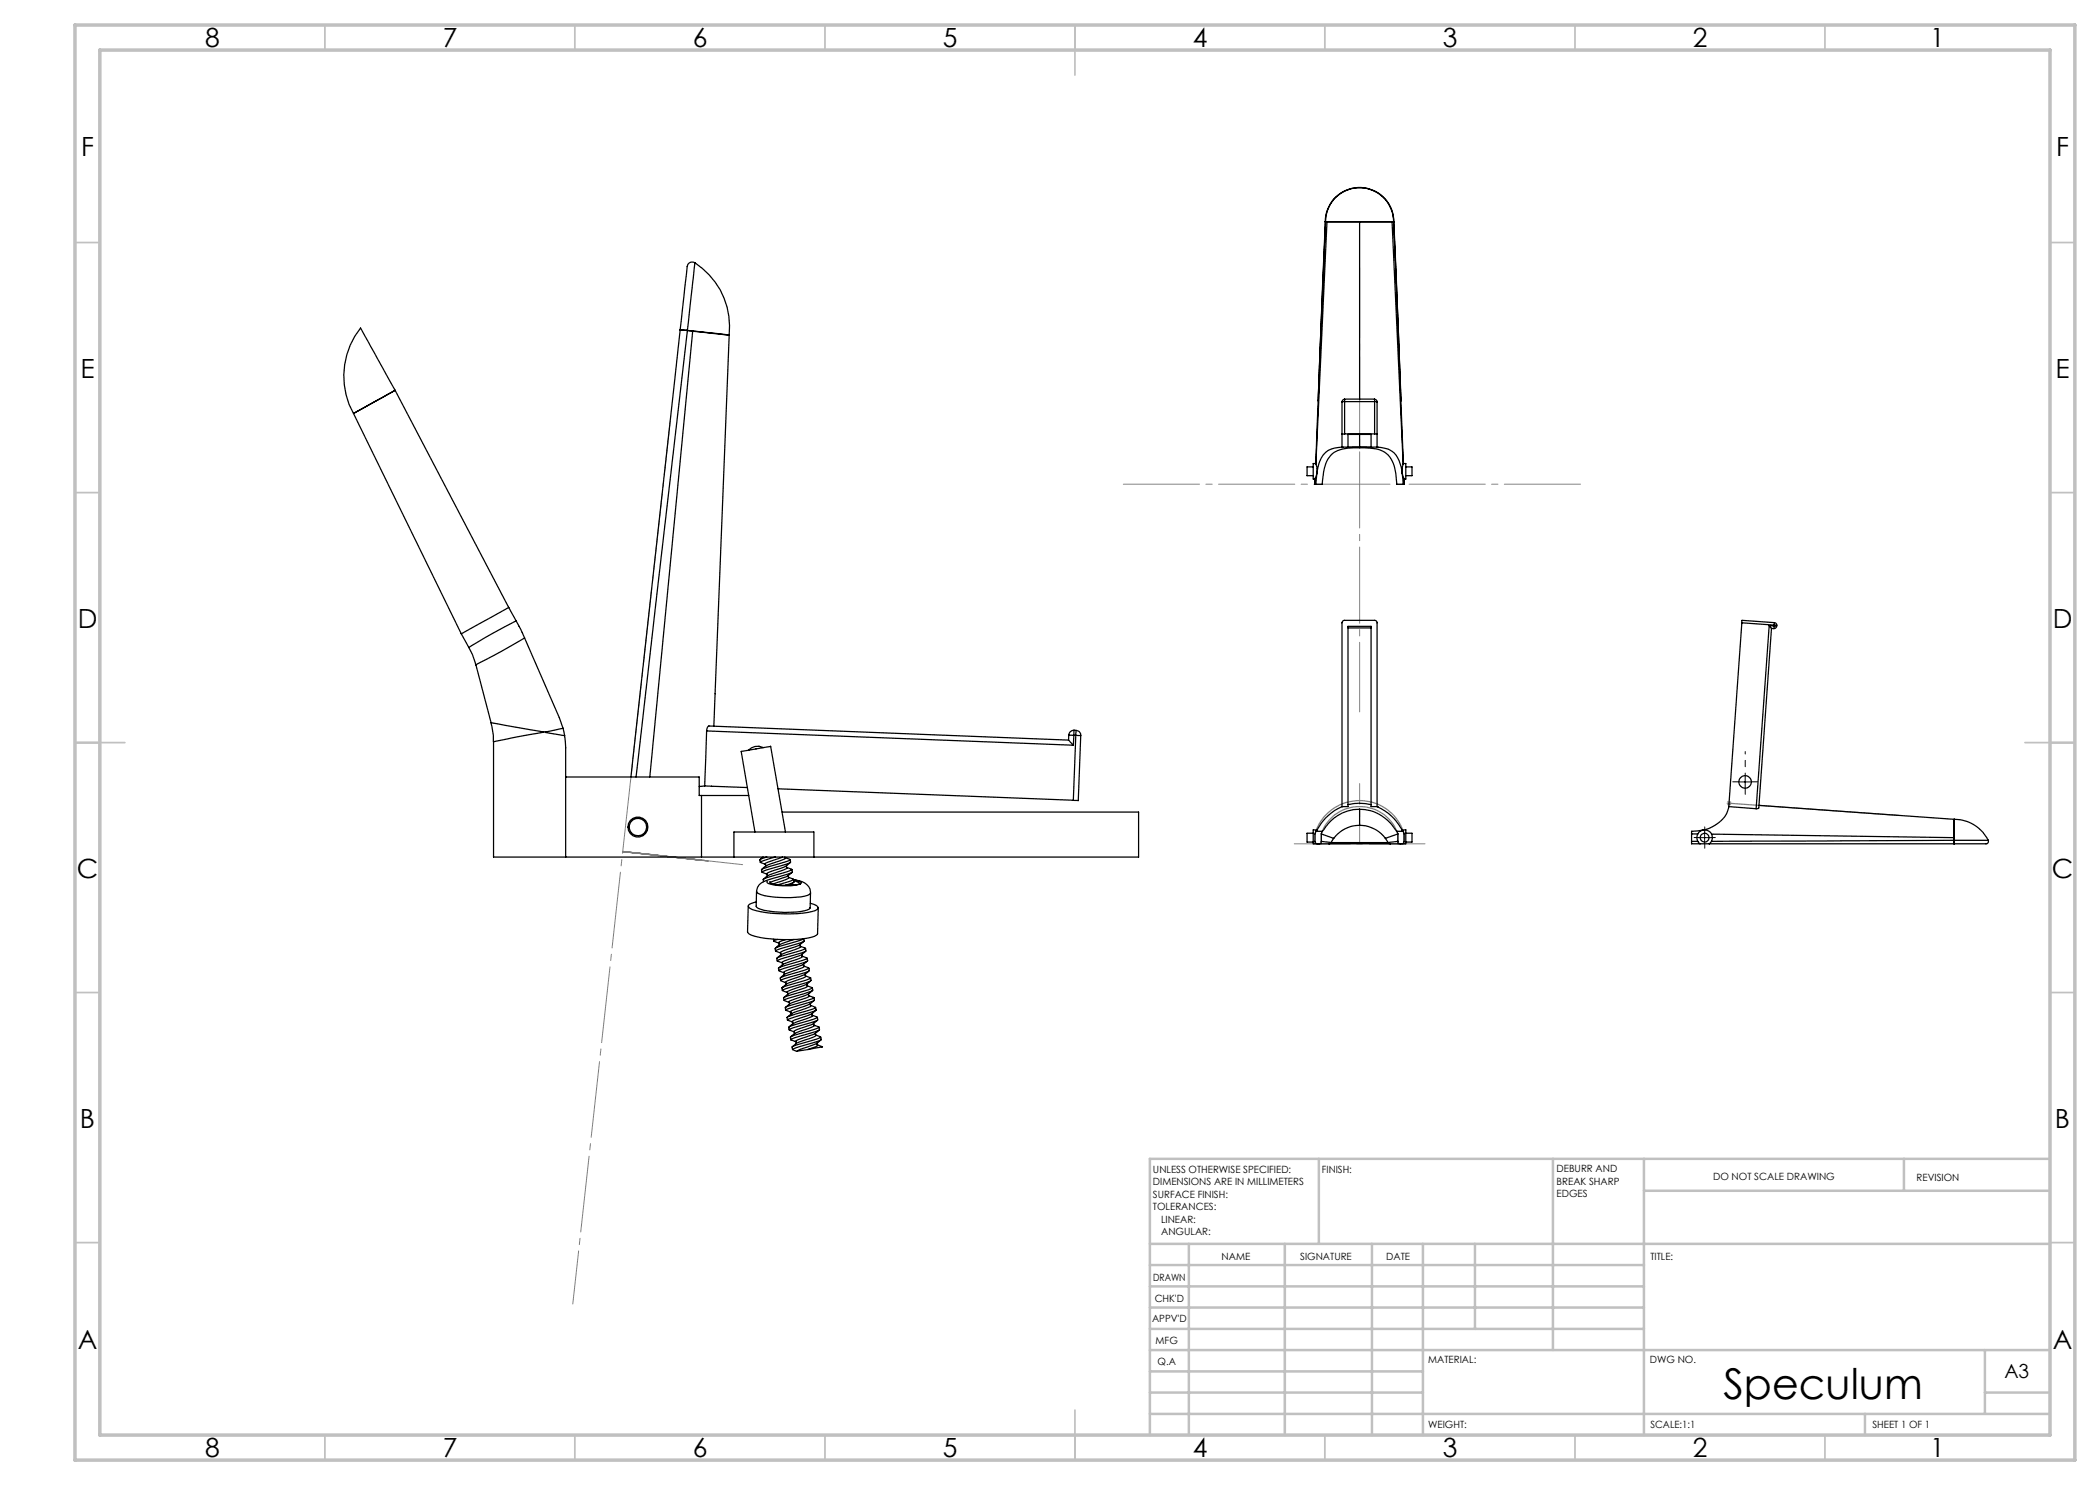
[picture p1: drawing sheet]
<svg xmlns="http://www.w3.org/2000/svg" width="420mm" height="297mm" viewBox="0 0 420 297" stroke-linecap="round" stroke-linejoin="round" font-family="sans-serif">
<path d="M345.3 160.7h1M345.5 160.3l.7 .7M345.8 160.2v1M346.2 160.3l-.7 .7" fill="none" stroke="#808080" stroke-width=".2"/>
<path d="M124.5 170.3h.1M124.5 170.3l4 .4M128.5 170.7l13.2 1.5M128.5 170.7l10.8 1.2M265.5 162.7a9.3 9.3 0 0 1 15.3 4.1v2h-1.2a4.2 4.2 0 0 0-.5-3.1 8.1 8.1 0 0 0-7.8-4.4 8.1 8.1 0 0 0-7 5.5v2h-1.3a5.5 5.5 0 0 1 .5-3.3 9.4 9.4 0 0 1 2-2.8zM345.8 160.7l34 2.4" fill="none" stroke="#808080" stroke-width=".25"/>
<g fill="none" stroke="#c0c0c0" stroke-width=".35">
<path d="M65 5v5M115 5v5M165 5v5M215 5v10M265 5v5M315 5v5M365 5v5M15 48.5h5M410 48.5h5M15 98.5h5M410 98.5h5M15 148.5h10"/>
<path d="M405 148.5h10M15 198.5h5M410 198.5h5M15 248.5h5M410 248.5h5M65 287v5M115 287v5M165 287v5M215 282v10M265 287v5M315 287v5M365 287v5"/>
</g>
<g fill="none" stroke="#c0c0c0" stroke-width=".5">
<path d="M263.8 231.8v17M310.6 231.8v38.2M328.8 231.8v55.2M328.8 238.2h81.2M380.8 231.8v6.4M410 231.8h-180v55.2M230 248.8h180M230 257.3h98.8M230 253h98.8M237.8 248.8v38.2M257 248.8v38.2M274.4 248.8v38.2"/>
<path d="M284.6 248.8v38.2M295 248.8v17M230 265.8h98.8M230 261.5h98.8M230 278.5h54.6M230 274.3h54.6M230 270h180M397 278.5h13M397 270v12.8M230 282.8h180M373 282.8v4.2"/>
</g>
<path d="M15 5h400v287h-400zM20 10h390v277h-390z" fill="none" stroke="#c0c0c0" stroke-width=".7"/>
<path d="M347.8 156.4h-1.3M349 157.6v1.3M350.3 156.4h1.2M339.7 167.5h-.9M340.9 166.3v-.9M340.9 168.8v.8M342.2 167.5h.9" fill="none" stroke="#000" stroke-width=".2" stroke-dasharray="15.2 1.3 1.3 1.3"/>
<path d="M349 155.1v-4.8" fill="none" stroke="#000" stroke-width=".2" stroke-dasharray="15.2 1.3 1.3 1.3" stroke-dashoffset="14.7"/>
<path d="M347.8 156.4h2.5M349 155.1v2.5M339.7 167.5h2.5M340.9 166.3v2.5" fill="none" stroke="#000" stroke-width=".2"/>
<path d="M134 84.3l-19.4 176.5" fill="none" stroke="#808080" stroke-width=".2" stroke-dasharray="15.2 1.3 1.3 1.3" stroke-dashoffset="4.6"/>
<path d="M124.5 170.3h.1" fill="none" stroke="#808080" stroke-width=".2" stroke-dasharray="15.2 1.3 1.3 1.3"/>
<path d="M124.5 170.3l24 2.6" fill="none" stroke="#808080" stroke-width=".2" stroke-dasharray="15.2 1.3 1.3 1.3" stroke-dashoffset="5.1"/>
<path d="M258.9 168.8h26.1" fill="none" stroke="#808080" stroke-width=".2" stroke-dasharray="15.2 1.3 1.3 1.3" stroke-dashoffset="4.1"/>
<path d="M271.9 168.8v-12.1" fill="none" stroke="#808080" stroke-width=".2" stroke-dasharray="15.2 1.3 1.3 1.3" stroke-dashoffset="11.1"/>
<path d="M271.9 53.6v88.8" fill="none" stroke="#808080" stroke-width=".2" stroke-dasharray="15.2 1.3 1.3 1.3" stroke-dashoffset="1.3"/>
<path d="M223.5 96.8h93.8" fill="none" stroke="#808080" stroke-width=".2" stroke-dasharray="15.2 1.3 1.3 1.3" stroke-dashoffset="-1.2"/>
<g fill="none" stroke="#000" stroke-width=".25">
<path d="M139 52.6a1.04 1.04 0 0 0-1.1 0 1.04 1.04 0 0 0-.5 .9l-1.4 12.4M139 52.6a15.2 15.2 0 0 1 6.8 14.4M139 52.6l-1.5 13.5M265.1 44.4l-1.5 35.8M265.1 44.3a6.8 6.8 0 0 1 6.8-6.8 6.8 6.8 0 0 1 6.9 6.8M265.1 44.3h.3M265.1 44.3a6.8 6.8 0 0 1 6.8-6.7 6.8 6.8 0 0 1 6.8 6.7M265.1 44.4h.3M265.1 44.3v.1M265.4 44.4h13M265.4 44.3h6.5M265.4 44.4l-2.2 48.5"/>
<path d="M265.4 44.3v.1M271.9 44.3h6.5M271.9 44.3v35.5M278.4 44.3h.3M278.4 44.4h.3M278.4 44.4l2.2 48.5M278.4 44.3v.1M278.7 44.4l1.5 35.8M278.7 44.3h.1M278.7 44.3v.1M278.7 44.4h.1M278.8 44.4l1.4 35.8"/>
<path d="M79 78.1l-6.9-12.5a15.5 15.5 0 0 0-1.4 17.1l21.6 44M79 78.1l22.7 43.4M136 66l-9.8 89.4M136 66l1.5 .1M136 65.9l1.5 .2M136 65.9v.1M137.5 66.1l1 .1M137.5 66.1l1.1 .1M137.5 66.1l-10.3 89.3M137.5 66.1h.1M138.5 66.2l7.3 .9M138.5 66.2l-8.5 89.2"/>
<path d="M138.6 66.2l7.2 .8M138.6 66.2h-.1M145.8 67.1l-3 78.1M145.8 67v.1M268.9 79.8l-.4 .3-.1 .3M268.9 79.8v.5M268.9 79.8h6M274.9 79.8l.4 .2 .1 .4M274.9 79.8v.5M70.7 82.7l8.3-4.6zM262.6 93.4h-1.2v1.7h1.2M263 96.9h.2"/>
<path d="M263 95.8v1.1M263.1 95.6l-.1 .2M263.1 95.6l-.1 1.3M263.2 96.9h1.2a9.4 9.4 0 0 1 1.7-5.8 5.7 5.7 0 0 1 4.6-1.5h3.4a4.8 4.8 0 0 1 4.9 4.5l.4 2.8h1.2M263.2 92.9l.2 .9v.8M263.2 92.7v.2M263.4 94.6l-.2 2.3M263.4 94.6l-.3 1M263.6 80.2l-.4 12.5h-.6v3.1h.4M268.4 89.4h.1M268.4 89.4a4.4 4.4 0 0 0-4.8 4l-.2 1.2M268.4 89.4h1.2v-2.5h4.6v2.5h1.2"/>
<path d="M268.4 80.4v9M268.9 80.3l-.5 .1M268.9 86.8h-.5M268.9 80.3v6.5M268.9 80.3h6M268.9 86.8h6M271.9 89.4h-2.3M271.9 89.4h2.3M271.9 86.9v2.5M274.9 80.3l.5 .1M274.9 86.8h.5M274.9 80.3v6.5"/>
<path d="M275.4 89.4h.1M275.4 89.4a4.5 4.5 0 0 1 4.8 4l.2 1.2M275.4 80.4v9M280.2 80.2l.4 12.5h.6v3.1h-.4M280.4 94.6l.2 2.3M280.4 94.6l.3 1M280.6 92.9l-.2 .9v.8M280.6 96.9h.2M280.6 92.7v.2M280.7 95.6l.1 .2M280.7 95.6l.1 1.3M280.8 95.8v1.1"/>
<path d="M281.2 93.4h1.2v1.7h-1.2M92.3 126.7l1.5 2.8M93.8 129.5l.7 1.4 .6 2.1M101.7 121.5l-9.4 5.2M101.7 121.5l1.5 2.7M103.2 124.2l1.3 2.3 7.4 17 .7 2.2M103.2 124.2l-6.2 3.3-3.2 2M104.9 127.6l-4.6 2.6-5.1 2.8 3 11.5M269.6 125.6h4.6M348.4 124.6l-2.6 36.7M348.4 124.6l6.4 .4M353.8 125.1l.5 .6"/>
<path d="M353.8 125.1l-2.6 36.6M353.8 125.1l1 .1M354.3 125.7l-2.5 35.9-.6 .1M354.3 125.7h.5M354.8 125l.6 .1M354.8 125.2h.5M354.8 125.2v.5M354.8 125v.2M354.9 124.5l-.1 .5M354.9 124.5a.49 .49 0 0 1 .5 .6M354.9 124.5l-6.5-.4v.5M355.3 125.2l-.2 .5h-.3"/>
<path d="M355.4 125.1l-.1 .1M98.2 144.5l.5 2.6v1.2M98.2 144.5l10.5 1.9M108.7 146.4l-10 1.9v23.1h14.4M108.7 146.4h.4M109.1 146.4v.1l3.8 .6M112.6 145.7l-3.5 .7M112.6 145.7l.3 1.4M112.9 147.1l.2 2.4v21.9M113.1 155.4h26.7v3.7h.5M140.3 159.1h9.5M140.3 159.1v12.3"/>
<path d="M140.9 157.2l-1.1 .1M140.9 157.2l8.6 .3M141.3 146.2l.2-.8 .3-.2 71.9 2.8M141.3 146.2l-.4 11M141.3 146.2l73.4 2.8M142.3 157.2v.1M152.6 149.5a2.37 2.37 0 0 0-2.9 .5M155.6 157.8l59.1 2.3M213.7 148l1 1M213.7 147l1.1 .1M213.7 147v1M214.8 147.1l-.1 1.9"/>
<path d="M214.8 147.1h.4M214.8 146v1.1M214.8 146a1.03 1.03 0 0 0-1.1 1M214.8 146l.4 .1M215.2 147.1h.9M215.2 147.1l-.5 13M215.2 146.1v1M215.2 146.1a.96 .96 0 0 1 .9 1M216.1 147.1l-.4 13h-1M113.1 171.4h27.2M140.3 171.4h6.5M146.8 171.4h16"/>
<path d="M146.8 171.4v-5h16v5M151 166.4l-2.8-16.1 5.9-1 3 17.1M152.1 172.5l1 .4v.3M152.5 174.5l.9 .3M152.6 171.4l-.6 .5M152.8 176.3l-.1 .1a2.08 2.08 0 0 0-1.4 1.9M153.4 171.4l-1.2 .4-.2 .2v.5l.9-.4 2.2-.7M153.4 174.8l.1 .4M153.4 175.2l-.8 .7M153.5 176.3l-.1 .2a10.8 10.8 0 0 0 6.5 .3M153.5 175.2h.1M154 176.3l-.1 .1a4.6 4.6 0 0 0 3.5 .7l2.5-.3"/>
<path d="M154.4 176.7h-.1M156.4 162.4h71.3v9h-64.9M156.5 171.4l-2.3 .8a1.37 1.37 0 0 0-1.2 .6l.1 .1M157 171.4l.1 .1M157 171.6h.1l-.1 .2-3.9 1.4M157 171.5l1 .4M157.3 173.2l-2.7 1a1.45 1.45 0 0 0-1.3 .6h.1M157.3 173.1l.1 .4M157.3 173.5l.2 .1-.6 .3-3.4 1.3M157.4 173.5l.9 .3M157.6 175.1l-3.5 1.3M157.7 175.5h.1l-.1 .2-.5 .2-2.6 .9"/>
<path d="M157.9 171.9h.1l-.2 .2-5.5 1.8 .8-.7M158 171.9l.1 .5-.8 .4-4.1 1.2-.8 .4-.1-.4M158.1 172.5l-.8 .6M158.3 173.9h.1l-.8 .4-4.7 1.5-.3 .1 .1 .5M158.3 176.8l.4 .2M158.4 173.9l.1 .5-.2 .2-5.4 1.7M158.4 174.5l-.7 .6-.1 .3 1 .4M158.6 175.8l.1 .1-.2 .1-.6 .3-2.3 .6M158.7 175.9l.1 .5-1.7 .7M158.8 176.5l-.8 .6M158.8 176.1l1.2 .6M159.9 176.8l.4-.2a2.17 2.17 0 0 0-1.5-.6 3.1 3.1 0 0 1 3.3 2.4v.2"/>
<path d="M162.1 178.6a1.22 1.22 0 0 1-1.2 .6 22.4 22.4 0 0 1-8.7-.3l-.8-.4-.1-.2-.1 3a1.85 1.85 0 0 0 1.6 .8 20.6 20.6 0 0 0 8.7-.1l.5-.4M162.1 178.6l-.1 2.9M262.6 166.6h-1.2v1.8h1.2M263.2 166.3l-.2 .5v1.6l.4 .4h.4M263.2 166.3h1.2M263.4 166l-.2 .3M263.4 166h-.8v2.8h.8M263.8 168.8h2M264.3 168.3l-.1 .3-.4 .2M264.3 168.3l1.9 .2M264.3 166.8l2.4 .9M264.3 166.8v1.5"/>
<path d="M264.4 166.3l-.1 .5M265.8 168.8h12.3M266.2 168.5l-.4 .3M266.2 168.5h11.4M266.7 167.7l-.5 .8M268.4 161.3a10.6 10.6 0 0 0-5 4.7M268.4 161.3h.1M268.4 161.3v-36.7l.1-.3 .3-.2h6.2l.4 .4v36.8M268.4 161.3h1.2v-36h4.6v36h1.2M269.6 160.9l1.2-.2a9.5 9.5 0 0 1 3.4 .2M271.9 165.1a6.5 6.5 0 0 0-5.2 2.6M271.9 161.9a9.2 9.2 0 0 0-7.5 4.4"/>
<path d="M271.9 161.9a8.8 8.8 0 0 1 7.4 4.3l.1 .1M271.9 165.1a6.5 6.5 0 0 1 5.2 2.6M271.9 161.9v3.2M275.4 161.3h.1M275.4 161.3a10.5 10.5 0 0 1 5 4.7M277.1 167.7l.5 .8M277.6 168.5l.5 .3M278.1 168.8h2M279.4 166.3l.2 .5M279.4 166.3h1.2M279.6 168.3l.1 .3 .4 .2M279.6 168.3l-2 .2"/>
<path d="M279.6 166.8l-2.5 .9M279.6 166.8v1.5M280.4 166l.2 .3M280.4 166h.8v2.8h-.8M280.6 166.3l.2 .4v1.7l-.3 .4h-.4M281.2 166.6h1.2v1.8h-1.2M338.3 168.3v.5h3.5a1.55 1.55 0 0 0 .3-2.3 1.55 1.55 0 0 0-2.3 0 1.55 1.55 0 0 0 .2 2.3M338.3 166.8h1.2M338.3 166.8v1.5M338.3 168.3h1.3M340.7 166h-.3M341.9 168.8h48.9"/>
<path d="M342.3 166.8l48.5 .7M345.8 161.3a6.5 6.5 0 0 1-6.3 4.9l-1.2 .1v.5M345.8 161.3l5.4 .4M351.8 161.1l39 2.8M390.8 163.9v3.6M390.8 167.5v.6M390.8 168.1l-48.5 .2M390.8 168.1v.7M390.8 168.8h.1M390.8 168.1h.1M390.8 167.5h.1M390.8 163.9h.1"/>
<path d="M390.8 163.9a7.6 7.6 0 0 1 6.9 4.2M390.8 168.1h6.9M397.7 168.1a.6 .6 0 0 1-.2 .6 .6 .6 0 0 1-.7 .1h-6M149.6 181.2l-.1 5.2a1.73 1.73 0 0 0 1.6 .9 27.1 27.1 0 0 0 11.8 0l.6-.5 .2-5.2M151.3 180.4a2.61 2.61 0 0 0-1.7 .7 1.59 1.59 0 0 0 1.6 1 27.6 27.6 0 0 0 11.8 0l.4-.2 .2-.3v-.2l-.3-.3-1.2-.4M154.7 187.9l.1 .3 .7-.3M155.1 189.6l5.7-1.9v.5l-.8 .4-4.1 1.2-.8 .4-.1-.5M155.2 190.2l.9 .4 .1 .4M155.8 188.6v.4M155.8 189l-.8 .7M156.2 196.2l.9 .3M156.2 191l-.8 .6"/>
<path d="M156.5 193l-.8 .6M156.5 198.2l1 .3M156.8 194.6v.3M157.1 187.9l-.2 .1a1.37 1.37 0 0 0-1.2 .6h.1l-1-.3M157.1 196.5l.1 .4M157.2 196.9l-.8 .7M157.2 196.9h.1M157.5 198.5v.4M158.8 187.9l-3 1.1M160 188.9l-2.7 1a1.45 1.45 0 0 0-1.3 .7h.1M160.1 188.9v.4l.9 .3M160.1 189.3h.1l-.6 .4-3.4 1.3"/>
<path d="M160.3 190.9l-3.3 1.3-.6 .3 .1 .1M160.4 190.9v.3l1 .5-.8 .3-4.1 1.2-.7 .4M160.4 191.2l.1 .1-.1 .1-.5 .3-3.4 1.2v-.3l-1-.4M160.7 192.9l-3.4 1.2-.5 .2-.1 .2 .1 .1-.9-.4M160.8 188.3l-.8 .6M161 189.6l.1 .1-.8 .4-4.1 1.2-.8 .3M161 194.8l-3.4 1.3-.4 .2-.1 .2h.1M161.1 195.2l.1 .1-.2 .1-.4 .2-3.4 1.3M161.1 195.2l1 .3M161.1 189.7l.1 .5-.8 .4-4.1 1.2-.9 .4v-.5M161.1 190.2l-.7 .7M161.4 196.8l-3.4 1.3-.6 .3 .1 .1"/>
<path d="M161.4 197.2h.1l-.1 .2-.4 .2-1.4 .4a4.9 4.9 0 0 0-2.9 1.5l4.9-1.5 .6-.3 .3-.1-.2-.1M161.4 191.7l.1 .5-.8 .3-4.1 1.2-.8 .4-.1-.5M161.5 192.2l-.8 .7 .1 .3M161.5 197.2l.9 .3M161.6 193.6h.2l-.8 .4-4.1 1.2-.8 .4M161.7 193.6l-.9-.4 .1 .1-.2 .1-.4 .2-3.5 1.3M161.7 198.8l.1 .3 .9 .4M161.7 199.1l.2 .1-.6 .4-3.4 1.2M161.8 193.6l.1 .5-.2 .2-4.7 1.4-.9 .4v-.5l.7-.7M161.8 194.2l-.8 .6 .1 .4M162 195.5l.1 .1-.8 .4-4.1 1.2-.7 .4M162 181.5v.1"/>
<path d="M162.1 195.6l.1 .5-.8 .4-4.1 1.2-.8 .4-.1-.5M162.2 196.1l-.8 .7 .1 .4M162.5 197.6l.1 .4-.3 .2-4.7 1.5-.8 .4-.1-.5M162.5 198.1l-.4 .4a16.4 16.4 0 0 1-4.2 1.7l-.2 .2h.1M162.7 199.5h.1l-.2 .2-5.5 1.8M162.8 199.5l.1 .5-.8 .4-4.1 1.2-.9 .4v-.5M156.9 200.1l.9 .4 .1 .3M157.2 202.1l1 .4M157.6 204l.9 .4M157.8 200.9l-.7 .6M157.9 206l.9 .4 .1 .3M158.2 202.4v.4"/>
<path d="M158.2 208l1 .3v.4M158.2 202.8h.1M158.5 204.4v.3M158.5 204.8l-.7 .6M158.5 204.8h.1M158.6 210l.8 .3M158.9 206.8l-.8 .6M158.9 206.7v.1M162 200.8l-3.4 1.2-.4 .2-.2 .2h.2M162.1 200.8v.3l1 .4M162.1 201.1l.1 .1-.1 .1-3.9 1.5M162.4 202.7l.1 .4"/>
<path d="M162.4 203.1h.2l-.2 .2-3.8 1.5M162.5 203.1l.9 .3M162.7 204.7l-.5 .3-2.2 .7a1.45 1.45 0 0 0-1.2 .6l.1 .1M162.8 205l.1 .1-.6 .4-3.4 1.2M162.8 200.1l-.7 .7M163 201.5h.1l-.2 .2-5.5 1.7M163.1 206.7l-3.4 1.2-.6 .4h.1M163.1 201.5l.1 .5-.2 .2-3.8 1.1-1.7 .7-.1-.5 .8-.7M163.1 207l.1 .1-.1 .1-.4 .2-3.5 1.3M163.2 202.1l-.8 .6-2.8 1.1a1.37 1.37 0 0 0-1.2 .6h.1M163.3 203.4l.2 .1-.8 .4-4.1 1.2-.8 .3M163.4 208.6l-3.4 1.3-.6 .4 2.2-.4"/>
<path d="M163.4 209l.2 .1-.2 .1-1.8 .7M163.5 203.5v.5l-.8 .4-4.1 1.2-.8 .4-.1-.5M163.5 204l-.8 .7v.2l1.1 .5M163.7 205.4l.1 .1-.8 .3-4.1 1.2-.7 .4M163.8 205.5l.1 .4-.8 .4-4.1 1.2-.8 .5-.1-.5M163.9 206l-.8 .7v.2l1 .5M164 207.4h.1l-.1 .2-.7 .2-4.9 1.6 .8-.7M164.1 207.4l.2 .5-.9 .4-4.1 1.2-.8 .4-.1-.5M164.2 208l-.8 .7v.2l1 .4M164.4 209.3l.1 .1-2.9 .5"/>
<circle cx="349" cy="156.4" r="1.25"/>
<circle cx="127.6" cy="165.4" r="1.74"/>
<circle cx="127.6" cy="165.4" r="2"/>
<circle cx="340.9" cy="167.5" r=".87"/>
</g>
<text font-size="8.5" x="344.7" y="279.7">Speculum</text>
<g font-size="5.3">
<text x="41" y="9.5">8</text>
<text x="88.5" y="9.5">7</text>
<text x="138.5" y="9.5">6</text>
<text x="188.5" y="9.5">5</text>
<text x="238.5" y="9.5">4</text>
<text x="288.5" y="9.5">3</text>
<text x="338.5" y="9.5">2</text>
<text x="386" y="9.5">1</text>
<text x="16.2" y="31.3">F</text>
<text x="411.2" y="31.3">F</text>
<text x="16.1" y="75.5">E</text>
<text x="411.1" y="75.5">E</text>
<text x="15.5" y="125.5">D</text>
<text x="410.5" y="125.5">D</text>
<text x="15.4" y="175.5">C</text>
<text x="410.4" y="175.5">C</text>
<text x="16" y="225.5">B</text>
<text x="411" y="225.5">B</text>
<text x="15.5" y="269.8">A</text>
<text x="410.5" y="269.8">A</text>
<text x="41" y="291.5">8</text>
<text x="88.5" y="291.5">7</text>
<text x="138.5" y="291.5">6</text>
<text x="188.5" y="291.5">5</text>
<text x="238.5" y="291.5">4</text>
<text x="288.5" y="291.5">3</text>
<text x="338.5" y="291.5">2</text>
<text x="386" y="291.5">1</text>
</g>
<text font-size="3.9" x="400.9" y="275.5">A3</text>
<g font-size="2">
<text x="230.6" y="234.6">UNLESS OTHERWISE SPECIFIED:</text>
<text x="230.6" y="237.1">DIMENSIONS ARE IN MILLIMETERS</text>
<text x="230.6" y="239.6">SURFACE FINISH:</text>
<text x="264.4" y="234.6">FINISH:</text>
<text x="311.3" y="234.5">DEBURR AND</text>
<text x="311.3" y="237">BREAK SHARP</text>
<text x="311.3" y="239.5">EDGES</text>
<text x="342.6" y="236">DO NOT SCALE DRAWING</text>
<text x="383.3" y="236.2">REVISION</text>
<text x="230.6" y="242.1">TOLERANCES:</text>
<text x="232.2" y="244.6">LINEAR:</text>
<text x="232.2" y="247.1">ANGULAR:</text>
<text x="244.3" y="252">NAME</text>
<text x="260" y="251.9">SIGNATURE</text>
<text x="277.2" y="251.9">DATE</text>
<text x="330.1" y="251.9">TITLE:</text>
<text x="230.6" y="256.1">DRAWN</text>
<text x="230.9" y="260.3">CHK'D</text>
<text x="230.4" y="264.4">APPV'D</text>
<text x="231.1" y="268.8">MFG</text>
<text x="231.5" y="273">Q.A</text>
<text x="285.6" y="272.5">MATERIAL:</text>
<text x="330" y="272.5">DWG NO.</text>
<text x="285.6" y="285.5">WEIGHT:</text>
<text x="330.1" y="285.6">SCALE:1:1</text>
<text x="374.5" y="285.6">SHEET 1 OF 1</text>
</g>
</svg>
